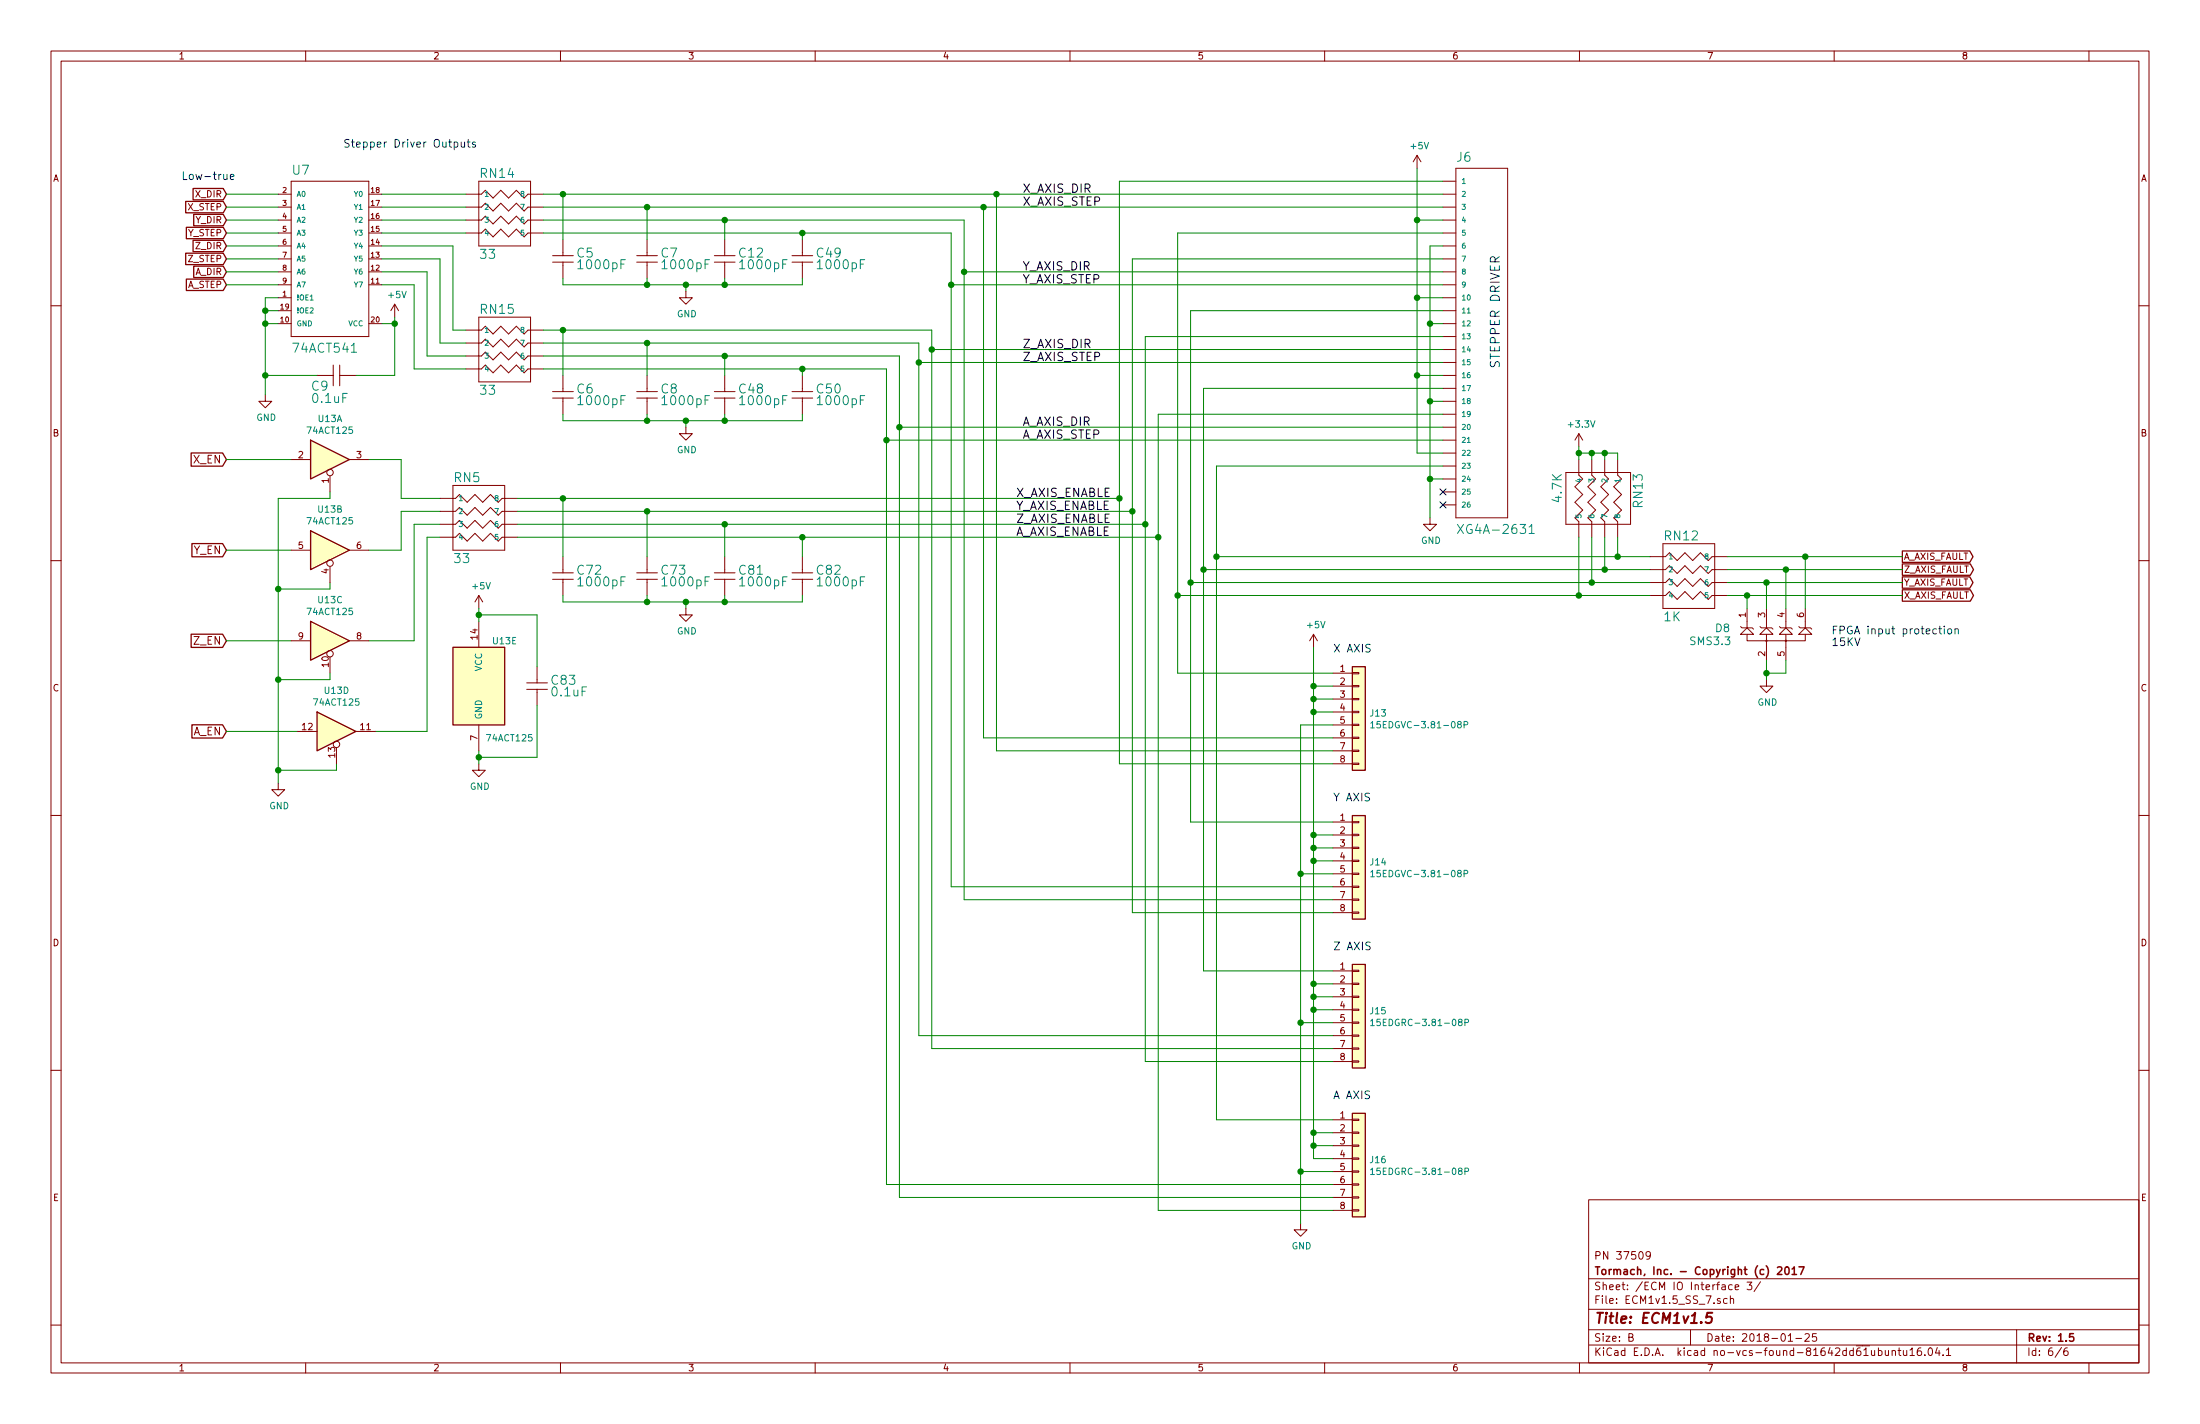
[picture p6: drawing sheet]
<svg xmlns="http://www.w3.org/2000/svg" width="432mm" height="279mm" viewBox="0 0 432 279" stroke-linecap="round" stroke-linejoin="round" font-family="sans-serif">
<g fill="none" stroke="#840000" stroke-width=".2">
<path d="M10 10h411.8v259.4h-411.8zM12 12h407.8v255.4h-407.8zM60 10v2M110 10v2M160 10v2M210 10v2M260 10v2M310 10v2M360 10v2M410 10v2M54.6 38.1h2.5M57.1 35.6h15.3v30.4h-15.3z"/>
<path d="M72.4 38.1h2.5M91.4 38.1h3.1l.7-.8 1.6 1.6 1.5-1.6 1.5 1.6 1.5-1.6 1.6 1.6 .7-.8h3.1M94 35.6h10.1v12.7h-10.1zM278.1 30.5l-.7 1.3M278.1 30.5v2.5M278.1 30.5l.8 1.3M283.2 35.6h2.5M283.2 38.1h2.5M285.7 33h10.2v68.6h-10.2zM10 60h2M54.6 40.6h2.5M54.6 43.2h2.5"/>
<path d="M54.6 45.7h2.5M54.6 48.3h2.5M54.6 50.8h2.5M54.6 53.3h2.5M54.6 55.9h2.5M54.6 58.4h2.5M72.4 40.6h2.5M72.4 43.2h2.5M72.4 45.7h2.5M72.4 48.3h2.5M72.4 50.8h2.5M72.4 53.3h2.5"/>
<path d="M72.4 55.9h2.5M77.5 59.7l-.8 1.3M77.5 59.7v2.5M77.5 59.7l.7 1.3M91.4 40.6h3.1l.7-.7 1.6 1.5 1.5-1.5 1.5 1.5 1.5-1.5 1.6 1.5 .7-.8h3.1M91.4 43.2h3.1l.7-.8 1.6 1.5 1.5-1.5 1.5 1.5 1.5-1.5 1.6 1.5 .7-.7h3.1M91.4 45.7h3.1l.7-.7 1.6 1.5 1.5-1.5 1.5 1.5 1.5-1.5 1.6 1.5 .7-.8h3.1M108.5 51.4h4M108.5 50.2h4M110.5 47v3.2M110.5 51.4v3.2M125 51.4h4"/>
<path d="M125 50.2h4M127 47v3.2M127 51.4v3.2M134.6 57.2v1.2h1.3l-1.3 1.3-1.3-1.3h1.3M140.2 51.4h4.1M140.2 50.2h4.1M142.2 47v3.2M142.2 51.4v3.2M155.4 51.4h4.1M155.4 50.2h4.1M157.5 47v3.2M157.5 51.4v3.2"/>
<path d="M283.2 40.6h2.5M283.2 43.2h2.5M283.2 45.7h2.5M283.2 48.3h2.5M283.2 50.8h2.5M283.2 53.3h2.5M283.2 55.9h2.5M283.2 58.4h2.5M419.8 60h2M52.1 77.5v1.2h1.2l-1.2 1.3-1.3-1.3h1.3M54.6 61h2.5M54.6 63.5h2.5"/>
<path d="M62.2 73.7h3.2M65.4 71.6v4.1M66.7 71.6v4.1M66.7 73.7h3.1M72.4 63.5h2.5M91.4 72.4h3.1l.7-.8 1.6 1.6 1.5-1.6 1.5 1.6 1.5-1.6 1.6 1.6 .7-.8h3.1M91.4 69.9h3.1l.7-.8 1.6 1.5 1.5-1.5 1.5 1.5 1.5-1.5 1.6 1.5 .7-.7h3.1M91.4 67.3h3.1l.7-.8 1.6 1.6 1.5-1.6 1.5 1.6 1.5-1.6 1.6 1.6 .7-.8h3.1M91.4 64.8h3.1l.7-.8 1.6 1.5 1.5-1.5 1.5 1.5 1.5-1.5 1.6 1.5 .7-.7h3.1M94 62.2h10.1v12.7h-10.1zM108.5 78.1h4M108.5 76.8h4"/>
<path d="M110.5 73.7v3.1M110.5 78.1v3.2M125 78.1h4M125 76.8h4M127 73.7v3.1M127 78.1v3.2M140.2 78.1h4.1M140.2 76.8h4.1M142.2 73.7v3.1M142.2 78.1v3.2M155.4 78.1h4.1M155.4 76.8h4.1"/>
<path d="M157.5 73.7v3.1M157.5 78.1v3.2M283.2 73.7h2.5M283.2 61h2.5M283.2 63.5h2.5M283.2 66h2.5M283.2 68.6h2.5M283.2 71.1h2.5M283.2 76.2h2.5M283.2 78.7h2.5M57.1 90.2h3.9M64.8 93.3v3.2"/>
<path d="M68.6 90.2h3.8M86.4 97.8h3l.8-.8 1.5 1.6 1.5-1.6 1.5 1.6 1.6-1.6 1.5 1.6 .8-.8h3M88.9 95.3h10.2v12.7h-10.2zM134.6 83.8v1.3h1.3l-1.3 1.3-1.3-1.3h1.3M283.2 83.8h2.5M283.2 86.4h2.5M283.2 88.9h2.5M283.2 91.4h2.5M283.2 94h2.5M283.2 96.5h2.5M283.2 99.1h2.5M283.2 81.3h2.5"/>
<path d="M307.3 92.7h12.7v10.2h-12.7zM309.9 85.1v2.5M309.9 90.2v3l.7 .8-1.5 1.5 1.5 1.5-1.5 1.6 1.5 1.5-1.5 1.5 .8 .8v3M309.9 85.1l-.8 1.3M309.9 85.1l.7 1.3M312.4 90.2v3l.8 .8-1.5 1.5 1.5 1.5-1.5 1.6 1.5 1.5-1.5 1.5 .7 .8v3M315 90.2v3l.7 .8-1.5 1.5 1.5 1.5-1.5 1.6 1.5 1.5-1.5 1.5 .8 .8v3M317.5 90.2v3l.8 .8-1.6 1.5 1.6 1.5-1.6 1.6 1.6 1.5-1.6 1.5 .8 .8v3M10 110h2M57.1 108h3.9M64.8 111.1v3.2M68.6 108h3.8"/>
<path d="M86.4 102.9h3l.8-.8 1.5 1.5 1.5-1.5 1.5 1.5 1.6-1.5 1.5 1.5 .8-.7h3M86.4 105.4h3l.8-.8 1.5 1.6 1.5-1.6 1.5 1.6 1.6-1.6 1.5 1.6 .8-.8h3M86.4 100.3h3l.8-.7 1.5 1.5 1.5-1.5 1.5 1.5 1.6-1.5 1.5 1.5 .8-.8h3M94 116.8v2.6M94 116.8l-.8 1.3M94 116.8l.7 1.3M108.5 113.7h4M108.5 112.4h4M110.5 109.2v3.2M110.5 113.7v3.1M125 113.7h4M125 112.4h4"/>
<path d="M127 109.2v3.2M127 113.7v3.1M134.6 119.4v1.3h1.3l-1.3 1.2-1.3-1.2h1.3M140.2 113.7h4.1M140.2 112.4h4.1M142.2 109.2v3.2M142.2 113.7v3.1M155.4 113.7h4.1M155.4 112.4h4.1M157.5 109.2v3.2M157.5 113.7v3.1M280.7 101.6v1.3h1.2l-1.2 1.2-1.3-1.2h1.3"/>
<path d="M323.8 116.8h3.1l.8-.7 1.5 1.5 1.5-1.5 1.5 1.5 1.6-1.5 1.5 1.5 .7-.8h3.1M323.8 114.3h3.1l.8-.8 1.5 1.6 1.5-1.6 1.5 1.6 1.6-1.6 1.5 1.6 .7-.8h3.1M323.8 111.8h3.1l.8-.8 1.5 1.5 1.5-1.5 1.5 1.5 1.6-1.5 1.5 1.5 .7-.7h3.1M323.8 109.2h3.1l.8-.7 1.5 1.5 1.5-1.5 1.5 1.5 1.6-1.5 1.5 1.5 .7-.8h3.1M326.4 106.7h10.1v12.7h-10.1zM342.9 119.4v3.8M346.7 119.4v3.8M350.5 119.4v3.8M354.3 119.4v3.8M419.8 110h2M57.1 125.7h3.9M64.8 128.9v3.2"/>
<path d="M68.6 125.7h3.8M94 121.9v5.1M103.4 135.3h4M103.4 134h4M105.4 130.8v3.2M105.4 135.3v3.1M257.8 124.5l-.8 1.2M257.8 124.5v2.5M257.8 124.5l.8 1.2M261.6 132.1h3.8M261.6 134.6h3.8M261.6 137.2h3.8"/>
<path d="M261.6 139.7h3.8M265.4 139.6h1.3v.2h-1.3zM265.4 137h1.3v.3h-1.3zM265.4 134.5h1.3v.2h-1.3zM265.4 132h1.3v.2h-1.3zM341.6 122.9l.3 .3h1M342.9 123.2h1l.3 .2M342.9 123.2l1.3 1.3h-2.6zM342.9 124.5v1.2h11.4v-1.2M345.4 122.9l.3 .3h1M346.7 123.2h1l.3 .2M346.7 123.2l1.3 1.3h-2.6z"/>
<path d="M346.7 133.4v1.2h1.3l-1.3 1.3-1.3-1.3h1.3M346.7 124.5v5M349.2 122.9l.3 .3h1M350.5 123.2h1l.3 .2M350.5 123.2l1.3 1.3h-2.6zM350.5 124.5v5M353.1 122.9l.2 .3h1M354.3 123.2h1l.3 .2M354.3 123.2l1.3 1.3h-2.5zM10 160h2M54.6 153.7v1.2h1.3l-1.3 1.3-1.3-1.3h1.3M58.4 143.5h3.8"/>
<path d="M66 146.7v3.2M69.8 143.5h3.9M94 149.9v1.2h1.2l-1.2 1.3-1.3-1.3h1.3M94 142.2v5.1M261.6 142.2h3.8M261.6 144.8h3.8M261.6 147.3h3.8M261.6 149.9h3.8M265.4 149.7h1.3v.3h-1.3zM265.4 147.2h1.3v.2h-1.3zM265.4 144.7h1.3v.2h-1.3zM265.4 142.1h1.3v.3h-1.3z"/>
<path d="M419.8 160h2M261.6 161.3h3.8M261.6 163.8h3.8M261.6 166.4h3.8M261.6 168.9h3.8M261.6 171.5h3.8M261.6 174h3.8M261.6 176.5h3.8M261.6 179.1h3.8M265.4 178.9h1.3v.3h-1.3zM265.4 176.4h1.3v.3h-1.3zM265.4 173.9h1.3v.2h-1.3z"/>
<path d="M265.4 171.3h1.3v.3h-1.3zM265.4 168.8h1.3v.2h-1.3zM265.4 166.2h1.3v.3h-1.3zM265.4 163.7h1.3v.3h-1.3zM265.4 161.2h1.3v.2h-1.3zM261.6 190.5h3.8M261.6 193h3.8M261.6 195.6h3.8M261.6 198.1h3.8M265.4 198h1.3v.2h-1.3zM265.4 195.5h1.3v.2h-1.3zM265.4 192.9h1.3v.3h-1.3z"/>
<path d="M265.4 190.4h1.3v.2h-1.3zM10 210h2M261.6 200.7h3.8M261.6 203.2h3.8M261.6 205.7h3.8M261.6 208.3h3.8M261.6 219.7h3.8M265.4 208.2h1.3v.2h-1.3zM265.4 205.6h1.3v.3h-1.3zM265.4 203.1h1.3v.2h-1.3zM265.4 200.5h1.3v.3h-1.3zM265.4 219.6h1.3v.2h-1.3z"/>
<path d="M419.8 210h2M261.6 222.3h3.8M261.6 224.8h3.8M261.6 227.3h3.8M261.6 229.9h3.8M261.6 232.4h3.8M261.6 235h3.8M261.6 237.5h3.8M265.4 237.4h1.3v.2h-1.3zM265.4 234.8h1.3v.3h-1.3zM265.4 232.3h1.3v.2h-1.3zM265.4 229.7h1.3v.3h-1.3z"/>
<path d="M265.4 227.2h1.3v.3h-1.3zM265.4 224.7h1.3v.2h-1.3zM265.4 222.1h1.3v.3h-1.3zM311.8 235.4h108v32h-108zM10 260h2M255.3 240v1.3h1.2l-1.2 1.3-1.3-1.3h1.3M311.8 256.9h108M311.8 250.9h108M323.9 246.2l-.3 .3-.4-.1-.1-.2 .1-.6h.4l.2 .1a1.19 1.19 0 0 1-.2 1.3l-.4 .1M339 254.8h-.4l-.3 .2 .1 .7h.6M339.6 254.9l.3-.1h.3l.1 1M339.6 254.3v1.5"/>
<path d="M340 252.1h-.5l-.2 .2v.6l.2 .2 .5-.1M340.6 252.6l.7-.2-.1-.3h-.4l-.2 .2v.7h.6M342.9 251.6h.9l-.5 .5 .5 .2v.6l-.2 .2-.7-.2M345.5 251.5l-1.2 1.9M419.8 260h2M60 267.4v2M110 267.4v2M160 267.4v2M210 267.4v2M260 267.4v2M310 267.4v2M311.8 263.9h108"/>
<path d="M311.8 260.9h108M319.7 262.4l.7-.1 .1-.2-.1-.4h-.7v1.5h.6l.2-.2 .1-.3-.4-.3M331.8 260.9v3M351 263.2h.8M352.5 262.6h1.1M354.3 261.8l.5-.1 .3 .1v.3l-.9 1.1h.9M356.5 261.7h-.7l-.1 .7 .2-.1h.5l.2 .2-.1 .5-.2 .2-.6-.2M360 267.4v2M368.7 265h.4l.3 .3-.1 .5-.2 .2-.4-.1M368.7 264.5v1.5M370 265l.1 .9 .4 .1 .2-.2M370.7 265v1"/>
<path d="M371.4 265.1v-.1a.37 .37 0 0 1 .6 .2v.8M371.4 265v1M372.5 265h.6M372.7 264.5v1.3l.4 .2M373.6 265v.8a.39 .39 0 0 0 .6 0M374.2 265v1M374.9 264.9l.4-.4v1.5M374.9 266h.8M377 264.5h-.4a1.11 1.11 0 0 0-.1 1.4l.4 .1 .2-.2 .1-.5-.3-.3-.4 .1-.2 .2M377.8 265.8v.2M378.6 264.6l.2-.1a.86 .86 0 0 1 .1 1.5 .79 .79 0 0 1-.3-1.4zM380.2 264.4l-.3 1.1h.9"/>
<path d="M380.6 265v1M381.4 265.8v.2M382 264.9l.4-.4v1.5M382 266h.9M395.8 260.9v6.5M404.6 264.4l-1.2 1.9M405.8 264.5h-.4a.96 .96 0 0 0 0 1.5l.4-.2 .1-.5-.3-.3-.4 .1-.1 .2M410 267.4v2"/>
<circle cx="64.8" cy="92.7" r=".63"/>
<circle cx="64.8" cy="110.5" r=".63"/>
<circle cx="64.8" cy="128.3" r=".63"/>
<circle cx="346.7" cy="125.7" r=".13"/>
<circle cx="350.5" cy="125.7" r=".13"/>
<circle cx="66" cy="146" r=".63"/>
</g>
<path d="M348.9 248.7l.6-.1 .2 .4-.9 1.1h.9M350.4 248.7l.4-.1a.94 .94 0 0 1 0 1.5l-.4-.3zM351.7 249l.5-.4v1.5M351.7 250.1h.9M353.1 248.6h1l-.7 1.5M407 261.7h-.8v.7l.2-.1h.5l.1 .2v.5l-.2 .2-.6-.2" fill="none" stroke="#840000" stroke-width=".3"/>
<path d="M336.1 257.6h-1l-.2 .9 .3-.2 .7 .1 .1 .3-.2 .7a.8 .8 0 0 1-1 0" fill="none" stroke="#840000" stroke-width=".41"/>
<g fill="none" stroke="#008484" stroke-width=".2">
<path d="M288 61.4h.6M288 86.8h.6M286.1 102.9l1.1 1.8M287.2 102.9l-1.1 1.8M300.1 103.4l.5-.5v1.8M300.1 104.7h1M269 141.9l.4-.3v1.2M269 142.8h.7M287.4 142.2h.6l.1-.2-.1-.3-.6-.1v1.2M269 171.1l.4-.3v1.2M269 172h.7M287.4 171.4h.6l.1-.2-.1-.3-.6-.1v1.2"/>
<path d="M269 200.3l.4-.3v1.2M269 201.2h.7M287.5 200.6l.7-.1v-.4l-.7-.1v1.2M269 229.5l.4-.3v1.3M269 230.5h.7M287.5 229.8l.7-.1v-.4l-.7-.1v1.3"/>
</g>
<g fill="none" stroke="#840000" stroke-width=".25">
<path d="M36.4 39.5h7.4l.6 1.1-.6 1.2h-7.4zM37.9 37h5.9l.6 1.1-.6 1.1h-5.9zM36.4 49.7h7.4l.6 1.1-.6 1.1h-7.4zM36.6 54.8h7.2l.6 1.1-.6 1.1h-7.2zM36.6 44.6h7.2l.6 1.1-.6 1.1h-7.2zM37.9 47.1h5.9l.6 1.2-.6 1.1h-5.9zM38 52.2h5.8l.6 1.1-.6 1.2h-5.8zM38 42.1h5.8l.6 1.1-.6 1.1h-5.8zM37.5 88.9h6.2l.7 1.3-.7 1.3h-6.2zM61 86.4l7.6 3.8-7.6 3.8zM37.7 106.7h6l.7 1.3-.7 1.2h-6zM61 104.1l7.6 3.9-7.6 3.8z"/>
<path d="M373.4 115.7h13.3l.6 1.1-.6 1.2h-13.3zM373.4 113.2h13.2l.6 1.1-.6 1.1h-13.2zM373.4 110.6h13.3l.6 1.2-.6 1.1h-13.3zM373.4 108.1h13.2l.6 1.1-.6 1.1h-13.2zM37.5 124.4h6.2l.7 1.3-.7 1.3h-6.2zM61 121.9l7.6 3.8-7.6 3.8zM62.2 139.7l7.6 3.8-7.6 3.8zM88.9 127h10.2v15.2h-10.2zM265.4 130.8h2.6v20.3h-2.6zM37.7 142.2h6l.7 1.3-.7 1.3h-6zM265.4 160h2.6v20.3h-2.6zM265.4 189.2h2.6v20.4h-2.6z"/>
<path d="M265.4 218.4h2.6v20.4h-2.6z"/>
</g>
<path d="M282.6 95.9l1.2 1.2M282.6 98.5l1.2 1.2M283.8 95.9l-1.2 1.2M283.8 98.5l-1.2 1.2" fill="none" stroke="#000084" stroke-width=".2"/>
<g fill="none" stroke="#0000c2" stroke-width=".2">
<path d="M43.9 34.2v.8a.37 .37 0 0 0 .3 .2 .37 .37 0 0 0 .4-.1M44.6 34.2v1M45.2 34.7l.7-.1-.1-.3-.4-.1-.2 .2 .1 .8h.5M89.2 27.9h.4l.3 .2-.2 .7h-.5M90.5 27.9v.8a.37 .37 0 0 0 .3 .2 .37 .37 0 0 0 .4-.2M91.2 27.9v1M91.7 27.9h.6M91.9 27.4v1.3l.4 .2M93.3 27.9h-.4l-.2 .2 .1 .2 .5 .1v.4h-.6M380.5 123.4h.6M380.7 122.9v1.3l.4 .2M381.6 122.9v.1"/>
<path d="M381.6 123.4v1M382.3 123.5l.5-.1 .3 .2v.5l-.3 .3-.4-.1-.1-.2zM383.7 123.5l.2-.1h.4l.1 1M383.7 123.4v1"/>
</g>
<g fill="none" stroke="#008400" stroke-width=".2">
<path d="M44.4 38.1h10.2M74.9 38.1h16.5M106.7 38.1h176.5M110.5 38.1v8.9M195.6 38.1v109.2h66M278.1 33v55.9h5.1M283.2 35.6h-63.5v114.3h41.9M44.4 53.3h10.2M44.4 55.9h10.2M44.4 40.6h10.2M44.4 43.2h10.2M44.4 45.7h10.2"/>
<path d="M44.4 48.3h10.2M44.4 50.8h10.2M54.6 58.4h-2.5v19.1M74.9 53.3h8.9v16.6h7.6M74.9 55.9h6.4v16.5h10.1M74.9 40.6h16.5M74.9 43.2h16.5M74.9 45.7h16.5M74.9 48.3h14v16.5h2.5M74.9 50.8h11.5v16.5h5M106.7 40.6h176.5M106.7 43.2h82.5v133.3h72.4"/>
<path d="M106.7 45.7h80v128.3h74.9M110.5 54.6v1.3h47v-1.3M127 40.6v6.4M127 54.6v1.3M134.6 55.9v1.3M142.2 43.2v3.8M142.2 54.6v1.3M157.5 45.7v1.3M186.7 55.9h96.5M189.2 53.3h94M193 40.6v104.2h68.6M278.1 43.2h5.1"/>
<path d="M278.1 58.4h5.1M283.2 45.7h-52.1v86.4h30.5M283.2 48.3h-2.5v53.3M283.2 50.8h-61v128.3h39.4M52.1 73.7h10.1M52.1 63.5h2.5M52.1 61h2.5M74.9 63.5h2.6M77.5 62.2v11.5h-7.7M106.7 64.8h76.2v140.9h78.7M106.7 67.3h73.6v135.9h81.3M106.7 69.9h69.8v165.1h85.1"/>
<path d="M106.7 72.4h67.3v160h87.6M110.5 64.8v8.9M127 67.3v6.4M142.2 69.9v3.8M157.5 72.4v1.3M180.3 71.1h102.9M182.9 68.6h100.3M278.1 73.7h5.1M280.7 63.5h2.5M280.7 78.7h2.5M283.2 61h-49.5v100.3h27.9M283.2 76.2h-47v114.3h25.4"/>
<path d="M283.2 66h-58.4v142.3h36.8M44.4 90.2h12.7M64.8 96.5v1.3h-10.2v55.9M72.4 90.2h6.3v7.6h7.7M101.6 97.8h118.1M110.5 81.3v1.3h47v-1.3M110.5 97.8v11.4M127 81.3v1.3M134.6 82.6v1.2M142.2 81.3v1.3M174 86.4h109.2M176.5 83.8h106.7"/>
<path d="M280.7 94h2.5M283.2 91.4h-44.4v128.3h22.8M283.2 81.3h-55.9v156.2h34.3M309.9 88.9h7.6v1.3M309.9 87.6v2.6M312.4 88.9v1.3M315 88.9v1.3M44.4 108h12.7M64.8 114.3v1.3h-10.2M86.4 105.4h-2.6v38.1h-10.1M86.4 102.9h-5.1v22.8h-8.9M86.4 100.3h-7.7v7.7h-6.3"/>
<path d="M94 119.4v2.5M101.6 100.3h120.6M101.6 102.9h123.2M101.6 105.4h125.7M110.5 116.8v1.3h47v-1.3M127 100.3v8.9M127 116.8v1.3M134.6 118.1v1.3M142.2 102.9v6.3M142.2 116.8v1.3M157.5 105.4v3.8M231.1 116.8h92.7"/>
<path d="M233.7 114.3h90.1M236.2 111.8h87.6M238.8 109.2h85M309.9 105.4v11.4M312.4 105.4v8.9M315 105.4v6.4M317.5 105.4v3.8M339.1 109.2h34.3M339.1 111.8h34.3M339.1 114.3h34.3M339.1 116.8h34.3M342.9 116.8v2.6"/>
<path d="M346.7 114.3v5.1M350.5 111.8v7.6M354.3 109.2v10.2M44.4 125.7h12.7M64.8 132.1v1.3h-10.2M94 120.7h11.4v10.1M105.4 138.4v10.2h-11.4M257.8 127v100.3h3.8M257.8 139.7h3.8M257.8 137.2h3.8M257.8 134.6h3.8M346.7 129.5v3.9"/>
<path d="M350.5 129.5v2.6h-3.8M44.4 143.5h14M66 149.9v1.2h-11.4M94 147.3v2.6M261.6 142.2h-6.3v97.8M255.3 171.5h6.3M257.8 168.9h3.8M257.8 166.4h3.8M257.8 163.8h3.8M257.8 193h3.8M257.8 195.6h3.8M257.8 198.1h3.8"/>
<path d="M255.3 200.7h6.3M255.3 229.9h6.3M257.8 224.8h3.8M257.8 222.3h3.8"/>
</g>
<g fill="#008400" stroke="#008400" stroke-width=".25">
<circle cx="52.1" cy="63.5" r=".51"/>
<circle cx="52.1" cy="73.7" r=".51"/>
<circle cx="317.5" cy="109.2" r=".51"/>
<circle cx="278.1" cy="43.2" r=".51"/>
<circle cx="278.1" cy="58.4" r=".51"/>
<circle cx="278.1" cy="73.7" r=".51"/>
<circle cx="280.7" cy="94" r=".51"/>
<circle cx="280.7" cy="78.7" r=".51"/>
<circle cx="280.7" cy="63.5" r=".51"/>
<circle cx="346.7" cy="132.1" r=".51"/>
<circle cx="127" cy="55.9" r=".51"/>
<circle cx="142.2" cy="55.9" r=".51"/>
<circle cx="134.6" cy="55.9" r=".51"/>
<circle cx="127" cy="82.6" r=".51"/>
<circle cx="142.2" cy="82.6" r=".51"/>
<circle cx="134.6" cy="82.6" r=".51"/>
<circle cx="110.5" cy="64.8" r=".51"/>
<circle cx="127" cy="67.3" r=".51"/>
<circle cx="142.2" cy="69.9" r=".51"/>
<circle cx="157.5" cy="72.4" r=".51"/>
<circle cx="110.5" cy="38.1" r=".51"/>
<circle cx="127" cy="40.6" r=".51"/>
<circle cx="142.2" cy="43.2" r=".51"/>
<circle cx="157.5" cy="45.7" r=".51"/>
<circle cx="52.1" cy="61" r=".51"/>
<circle cx="77.5" cy="63.5" r=".51"/>
<circle cx="342.9" cy="116.8" r=".51"/>
<circle cx="346.7" cy="114.3" r=".51"/>
<circle cx="350.5" cy="111.8" r=".51"/>
<circle cx="354.3" cy="109.2" r=".51"/>
<circle cx="315" cy="111.8" r=".51"/>
<circle cx="312.4" cy="114.3" r=".51"/>
<circle cx="309.9" cy="116.8" r=".51"/>
<circle cx="315" cy="88.9" r=".51"/>
<circle cx="312.4" cy="88.9" r=".51"/>
<circle cx="309.9" cy="88.9" r=".51"/>
<circle cx="127" cy="118.1" r=".51"/>
<circle cx="142.2" cy="118.1" r=".51"/>
<circle cx="134.6" cy="118.1" r=".51"/>
<circle cx="110.5" cy="97.8" r=".51"/>
<circle cx="127" cy="100.3" r=".51"/>
<circle cx="142.2" cy="102.9" r=".51"/>
<circle cx="157.5" cy="105.4" r=".51"/>
<circle cx="54.6" cy="151.1" r=".51"/>
<circle cx="54.6" cy="115.6" r=".51"/>
<circle cx="54.6" cy="133.4" r=".51"/>
<circle cx="94" cy="120.7" r=".51"/>
<circle cx="94" cy="148.6" r=".51"/>
<circle cx="257.8" cy="224.8" r=".51"/>
<circle cx="257.8" cy="222.3" r=".51"/>
<circle cx="257.8" cy="193" r=".51"/>
<circle cx="257.8" cy="195.6" r=".51"/>
<circle cx="257.8" cy="198.1" r=".51"/>
<circle cx="257.8" cy="168.9" r=".51"/>
<circle cx="257.8" cy="166.4" r=".51"/>
<circle cx="257.8" cy="163.8" r=".51"/>
<circle cx="257.8" cy="139.7" r=".51"/>
<circle cx="257.8" cy="137.2" r=".51"/>
<circle cx="257.8" cy="134.6" r=".51"/>
<circle cx="219.7" cy="97.8" r=".51"/>
<circle cx="222.3" cy="100.3" r=".51"/>
<circle cx="224.8" cy="102.9" r=".51"/>
<circle cx="227.3" cy="105.4" r=".51"/>
<circle cx="195.6" cy="38.1" r=".51"/>
<circle cx="189.2" cy="53.3" r=".51"/>
<circle cx="182.9" cy="68.6" r=".51"/>
<circle cx="176.5" cy="83.8" r=".51"/>
<circle cx="193" cy="40.6" r=".51"/>
<circle cx="186.7" cy="55.9" r=".51"/>
<circle cx="180.3" cy="71.1" r=".51"/>
<circle cx="174" cy="86.4" r=".51"/>
<circle cx="231.1" cy="116.8" r=".51"/>
<circle cx="233.7" cy="114.3" r=".51"/>
<circle cx="236.2" cy="111.8" r=".51"/>
<circle cx="238.8" cy="109.2" r=".51"/>
<circle cx="255.3" cy="229.9" r=".51"/>
<circle cx="255.3" cy="200.7" r=".51"/>
<circle cx="255.3" cy="171.5" r=".51"/>
</g>
<g fill="#ffffc2" stroke="#ffffc2" stroke-width=".2">
<path d="M61 86.4l7.6 3.8-7.6 3.8z"/>
<path d="M61 104.1l7.6 3.9-7.6 3.8z"/>
<path d="M61 121.9l7.6 3.8-7.6 3.8z"/>
<path d="M62.2 139.7l7.6 3.8-7.6 3.8z"/>
<path d="M88.9 127h10.2v15.2h-10.2z"/>
<path d="M265.4 130.8h2.6v20.3h-2.6z"/>
<path d="M265.4 160h2.6v20.3h-2.6z"/>
<path d="M265.4 189.2h2.6v20.4h-2.6z"/>
<path d="M265.4 218.4h2.6v20.4h-2.6z"/>
</g>
<text font-size="2.8" fill="#840000" x="312.8" y="259.7">Title: ECM1v1.5</text>
<g font-size="2.5" fill="#008484">
<text x="57.5" y="34.3">U7</text>
<text x="94.4" y="34.9">RN14</text>
<text x="286" y="31.8">J6</text>
<text x="94.4" y="50.8">33</text>
<text x="113.3" y="50.5">C5</text>
<text x="113.8" y="52.8">1000pF</text>
<text x="129.8" y="50.5">C7</text>
<text x="130.3" y="52.8">1000pF</text>
<text x="145.2" y="50.5">C12</text>
<text x="145.5" y="52.8">1000pF</text>
<text x="160.4" y="50.5">C49</text>
<text x="160.8" y="52.8">1000pF</text>
<text x="94.4" y="61.6">RN15</text>
<text x="57.8" y="69.2">74ACT541</text>
<text x="61.2" y="76.7">C9</text>
<text x="94.4" y="77.5">33</text>
<text x="113.3" y="77.2">C6</text>
<text x="129.8" y="77.2">C8</text>
<text x="145.2" y="77.2">C48</text>
<text x="160.4" y="77.2">C50</text>
<text x="61.5" y="79.1">0.1uF</text>
<text x="113.8" y="79.5">1000pF</text>
<text x="130.3" y="79.5">1000pF</text>
<text x="145.5" y="79.5">1000pF</text>
<text x="160.8" y="79.5">1000pF</text>
<text x="89.2" y="94.6">RN5</text>
<text x="306.6" y="98.4" transform="rotate(-90 306.6 98.4)">4.7K</text>
<text x="322.4" y="99.5" transform="rotate(-90 322.4 99.5)">RN13</text>
<text x="287.1" y="104.8">XG4A-2631</text>
<text x="326.8" y="106">RN12</text>
<text x="89.3" y="110.5">33</text>
<text x="113.4" y="112.8">C72</text>
<text x="129.9" y="112.8">C73</text>
<text x="145.2" y="112.8">C81</text>
<text x="160.4" y="112.8">C82</text>
<text x="113.8" y="115.1">1000pF</text>
<text x="130.3" y="115.1">1000pF</text>
<text x="145.5" y="115.1">1000pF</text>
<text x="160.8" y="115.1">1000pF</text>
<text x="326.6" y="121.9">1K</text>
<text x="108.3" y="134.4">C83</text>
<text x="108.5" y="136.7">0.1uF</text>
</g>
<text font-size="2.5" fill="#0000c2" x="294.4" y="72.4" transform="rotate(-90 294.4 72.4)">STEPPER DRIVER</text>
<g font-size="2.3">
<text x="200.7" y="37.8">X_AXIS_DIR</text>
<text x="200.7" y="40.4">X_AXIS_STEP</text>
<text x="200.7" y="53.1">Y_AXIS_DIR</text>
<text x="200.7" y="55.6">Y_AXIS_STEP</text>
<text x="200.7" y="68.3">Z_AXIS_DIR</text>
<text x="200.7" y="70.9">Z_AXIS_STEP</text>
<text x="200.7" y="83.6">A_AXIS_DIR</text>
<text x="200.7" y="86.1">A_AXIS_STEP</text>
<text x="199.4" y="97.5">X_AXIS_ENABLE</text>
<text x="199.4" y="100.1">Y_AXIS_ENABLE</text>
<text x="199.4" y="102.6">Z_AXIS_ENABLE</text>
<text x="199.4" y="105.2">A_AXIS_ENABLE</text>
</g>
<g font-size="2.1" fill="#0000c2">
<text x="67.3" y="29">Stepper Driver Outputs</text>
<text x="35.6" y="35.3">Low-true</text>
<text x="359.4" y="124.5">FPGA input protection</text>
<text x="261.6" y="128">X AXIS</text>
<text x="359.4" y="126.7">15KV</text>
<text x="261.6" y="157.2">Y AXIS</text>
<text x="261.6" y="186.4">Z AXIS</text>
<text x="261.6" y="215.6">A AXIS</text>
</g>
<g font-size="2.1" fill="#840000">
<text x="38" y="90.9">X_EN</text>
<text x="38" y="108.7">Y_EN</text>
<text x="38.1" y="126.5">Z_EN</text>
<text x="37.9" y="144.3">A_EN</text>
<text x="312.8" y="250.1">Tormach, Inc. - Copyright (c) 2017</text>
<text x="312.8" y="247.1">PN 37509</text>
<text x="312.8" y="255.8">File: ECM1v1.5_SS_7.sch</text>
<text x="312.8" y="253.1">Sheet: /ECM IO Interface 3/</text>
<text x="312.8" y="263.2">Size: B</text>
<text x="334.8" y="263.2">Date: 2018-01-25</text>
<text x="397.8" y="263.2">Rev: 1.5</text>
<text x="312.8" y="266">KiCad E.D.A. kicad no-vcs-found-81642dd61ubuntu16.04.1</text>
<text x="397.8" y="266">Id: 6/6</text>
</g>
<g font-size="2.1" fill="#008484">
<text x="336.8" y="124">D8</text>
<text x="331.9" y="126.6">SMS3.3</text>
</g>
<g font-size="1.8" fill="#840000">
<text x="35" y="11.6">1</text>
<text x="85" y="11.6">2</text>
<text x="135" y="11.6">3</text>
<text x="185" y="11.6">4</text>
<text x="235" y="11.6">5</text>
<text x="285" y="11.6">6</text>
<text x="335" y="11.6">7</text>
<text x="385" y="11.6">8</text>
<text x="10.4" y="35.6">A</text>
<text x="420.2" y="35.6">A</text>
<text x="36.9" y="41.3">X_STEP</text>
<text x="38.5" y="38.7">X_DIR</text>
<text x="36.9" y="46.4">Y_STEP</text>
<text x="38.5" y="43.8">Y_DIR</text>
<text x="37" y="51.4">Z_STEP</text>
<text x="38.4" y="54">A_DIR</text>
<text x="38.6" y="48.9">Z_DIR</text>
<text x="36.8" y="56.5">A_STEP</text>
<text x="10.4" y="85.6">B</text>
<text x="58.6" y="89.9">2</text>
<text x="70" y="89.9">3</text>
<text x="420.2" y="85.6">B</text>
<text x="64.5" y="94.8" transform="rotate(-90 64.5 94.8)">1</text>
<text x="58.6" y="107.7">5</text>
<text x="70" y="107.7">6</text>
<text x="64.5" y="112.5" transform="rotate(-90 64.5 112.5)">4</text>
<text x="373.6" y="112.4">Z_AXIS_FAULT</text>
<text x="373.6" y="109.9">A_AXIS_FAULT</text>
<text x="373.6" y="117.5">X_AXIS_FAULT</text>
<text x="373.6" y="114.9">Y_AXIS_FAULT</text>
<text x="58.6" y="125.5">9</text>
<text x="70" y="125.5">8</text>
<text x="93.7" y="125.4" transform="rotate(-90 93.7 125.4)">14</text>
<text x="342.6" y="121.1" transform="rotate(-90 342.6 121.1)">1</text>
<text x="346.5" y="121.1" transform="rotate(-90 346.5 121.1)">3</text>
<text x="350.3" y="121.1" transform="rotate(-90 350.3 121.1)">4</text>
<text x="354.1" y="121.1" transform="rotate(-90 354.1 121.1)">6</text>
<text x="64.5" y="130.8" transform="rotate(-90 64.5 130.8)">10</text>
<text x="263" y="131.8">1</text>
<text x="346.5" y="128.8" transform="rotate(-90 346.5 128.8)">2</text>
<text x="350.3" y="128.8" transform="rotate(-90 350.3 128.8)">5</text>
<text x="10.4" y="135.6">C</text>
<text x="263" y="134.4">2</text>
<text x="263" y="136.9">3</text>
<text x="420.2" y="135.6">C</text>
<text x="59.4" y="143.3">12</text>
<text x="70.8" y="143.3">11</text>
<text x="263" y="139.4">4</text>
<text x="263" y="142">5</text>
<text x="65.8" y="148.6" transform="rotate(-90 65.8 148.6)">13</text>
<text x="93.7" y="145.3" transform="rotate(-90 93.7 145.3)">7</text>
<text x="263" y="144.5">6</text>
<text x="263" y="147.1">7</text>
<text x="263" y="149.6">8</text>
<text x="263" y="161">1</text>
<text x="263" y="163.6">2</text>
<text x="263" y="166.1">3</text>
<text x="263" y="168.7">4</text>
<text x="263" y="171.2">5</text>
<text x="263" y="173.7">6</text>
<text x="263" y="176.3">7</text>
<text x="263" y="178.8">8</text>
<text x="10.4" y="185.6">D</text>
<text x="420.2" y="185.6">D</text>
<text x="263" y="190.2">1</text>
<text x="263" y="192.8">2</text>
<text x="263" y="195.3">3</text>
<text x="263" y="197.9">4</text>
<text x="263" y="200.4">5</text>
<text x="263" y="202.9">6</text>
<text x="263" y="205.5">7</text>
<text x="263" y="208">8</text>
<text x="263" y="219.5">1</text>
<text x="263" y="222">2</text>
<text x="263" y="224.5">3</text>
<text x="263" y="227.1">4</text>
<text x="263" y="229.6">5</text>
<text x="263" y="232.2">6</text>
<text x="10.4" y="235.6">E</text>
<text x="263" y="234.7">7</text>
<text x="263" y="237.2">8</text>
<text x="420.2" y="235.6">E</text>
<text x="35" y="269">1</text>
<text x="85" y="269">2</text>
<text x="135" y="269">3</text>
<text x="185" y="269">4</text>
<text x="235" y="269">5</text>
<text x="285" y="269">6</text>
<text x="335" y="269">7</text>
<text x="385" y="269">8</text>
</g>
<g font-size="1.8" fill="#008484">
<text x="277" y="29.3">+5V</text>
<text x="76.3" y="58.5">+5V</text>
<text x="132.9" y="62.3">GND</text>
<text x="50.3" y="82.6">GND</text>
<text x="62.5" y="82.8">U13A</text>
<text x="308" y="83.9">+3.3V</text>
<text x="60.5" y="85.1">74ACT125</text>
<text x="132.9" y="88.9">GND</text>
<text x="62.5" y="100.6">U13B</text>
<text x="60.5" y="102.9">74ACT125</text>
<text x="278.9" y="106.7">GND</text>
<text x="62.5" y="118.4">U13C</text>
<text x="92.8" y="115.6">+5V</text>
<text x="60.5" y="120.7">74ACT125</text>
<text x="132.9" y="124.5">GND</text>
<text x="256.7" y="123.3">+5V</text>
<text x="94.6" y="131.7" transform="rotate(-90 94.6 131.7)">VCC</text>
<text x="96.8" y="126.4">U13E</text>
<text x="63.8" y="136.1">U13D</text>
<text x="61.8" y="138.5">74ACT125</text>
<text x="94.6" y="141.2" transform="rotate(-90 94.6 141.2)">GND</text>
<text x="269" y="140.6">J13</text>
<text x="270.6" y="142.9">15EDGVC-3.81-08P</text>
<text x="345" y="138.5">GND</text>
<text x="95.7" y="145.5">74ACT125</text>
<text x="92.2" y="155">GND</text>
<text x="52.9" y="158.8">GND</text>
<text x="269" y="169.8">J14</text>
<text x="270.6" y="172.1">15EDGVC-3.81-08P</text>
<text x="269" y="199">J15</text>
<text x="270.6" y="201.3">15EDGRC-3.81-08P</text>
<text x="269" y="228.2">J16</text>
<text x="270.6" y="230.5">15EDGRC-3.81-08P</text>
<text x="253.5" y="245.1">GND</text>
</g>
<g font-size="1.4" fill="#840000">
<text x="55.5" y="37.8">2</text>
<text x="55.5" y="40.4">3</text>
<text x="72.9" y="40.4">17</text>
<text x="72.9" y="37.8">18</text>
<text x="55.5" y="42.9">4</text>
<text x="55.5" y="45.5">5</text>
<text x="72.9" y="45.5">15</text>
<text x="72.9" y="42.9">16</text>
<text x="55.5" y="48">6</text>
<text x="55.5" y="50.5">7</text>
<text x="55.5" y="53.1">8</text>
<text x="72.9" y="53.1">12</text>
<text x="72.9" y="50.5">13</text>
<text x="72.9" y="48">14</text>
<text x="55.5" y="58.2">1</text>
<text x="55.5" y="55.6">9</text>
<text x="72.9" y="55.6">11</text>
<text x="55.1" y="63.2">10</text>
<text x="55.1" y="60.7">19</text>
<text x="72.9" y="63.2">20</text>
</g>
<g font-size="1.4" fill="#008484">
<text x="58.2" y="38.6">A0</text>
<text x="58.2" y="41.1">A1</text>
<text x="69.6" y="41.1">Y1</text>
<text x="69.6" y="38.6">Y0</text>
<text x="95" y="38.6">1</text>
<text x="95" y="41.1">2</text>
<text x="102.3" y="41.1">7</text>
<text x="102.3" y="38.6">8</text>
<text x="286.8" y="36.1">1</text>
<text x="286.8" y="38.6">2</text>
<text x="286.8" y="41.1">3</text>
<text x="58.2" y="43.7">A2</text>
<text x="58.2" y="46.2">A3</text>
<text x="69.6" y="46.2">Y3</text>
<text x="69.6" y="43.7">Y2</text>
<text x="95" y="43.7">3</text>
<text x="95" y="46.2">4</text>
<text x="102.3" y="46.2">5</text>
<text x="102.3" y="43.7">6</text>
<text x="286.8" y="43.7">4</text>
<text x="286.8" y="46.2">5</text>
<text x="58.2" y="48.8">A4</text>
<text x="58.2" y="51.3">A5</text>
<text x="58.2" y="53.8">A6</text>
<text x="69.6" y="53.8">Y6</text>
<text x="69.6" y="51.3">Y5</text>
<text x="69.6" y="48.8">Y4</text>
<text x="286.8" y="48.8">6</text>
<text x="286.8" y="51.3">7</text>
<text x="286.8" y="53.8">8</text>
<text x="58.2" y="58.9">!OE1</text>
<text x="58.2" y="56.4">A7</text>
<text x="69.6" y="56.4">Y7</text>
<text x="286.8" y="56.4">9</text>
<text x="286.8" y="58.9">10</text>
<text x="58.2" y="64">GND</text>
<text x="58.2" y="61.5">!OE2</text>
<text x="68.4" y="64">VCC</text>
<text x="95" y="65.3">1</text>
<text x="102.3" y="65.3">8</text>
<text x="286.8" y="61.5">11</text>
<text x="286.8" y="64">12</text>
<text x="95" y="67.8">2</text>
<text x="95" y="70.4">3</text>
<text x="102.3" y="70.4">6</text>
<text x="102.3" y="67.8">7</text>
<text x="286.8" y="66.5">13</text>
<text x="286.8" y="69.1">14</text>
<text x="286.8" y="71.6">15</text>
<text x="95" y="72.9">4</text>
<text x="102.3" y="72.9">5</text>
<text x="286.8" y="74.2">16</text>
<text x="286.8" y="76.7">17</text>
<text x="286.8" y="79.2">18</text>
<text x="286.8" y="81.8">19</text>
<text x="286.8" y="84.3">20</text>
<text x="286.8" y="86.9">21</text>
<text x="286.8" y="89.4">22</text>
<text x="286.8" y="91.9">23</text>
<text x="286.8" y="94.5">24</text>
<text x="310.4" y="94.5" transform="rotate(-90 310.4 94.5)">4</text>
<text x="312.9" y="94.5" transform="rotate(-90 312.9 94.5)">3</text>
<text x="315.5" y="94.5" transform="rotate(-90 315.5 94.5)">2</text>
<text x="318" y="94.5" transform="rotate(-90 318 94.5)">1</text>
<text x="89.9" y="98.3">1</text>
<text x="89.9" y="100.8">2</text>
<text x="97.3" y="100.8">7</text>
<text x="97.3" y="98.3">8</text>
<text x="286.8" y="97">25</text>
<text x="286.8" y="99.6">26</text>
<text x="310.4" y="101.9" transform="rotate(-90 310.4 101.9)">5</text>
<text x="312.9" y="101.9" transform="rotate(-90 312.9 101.9)">6</text>
<text x="315.5" y="101.9" transform="rotate(-90 315.5 101.9)">7</text>
<text x="318" y="101.9" transform="rotate(-90 318 101.9)">8</text>
<text x="89.9" y="103.4">3</text>
<text x="89.9" y="105.9">4</text>
<text x="97.3" y="105.9">5</text>
<text x="97.3" y="103.4">6</text>
<text x="327.4" y="109.7">1</text>
<text x="327.4" y="112.3">2</text>
<text x="334.7" y="112.3">7</text>
<text x="334.7" y="109.7">8</text>
<text x="327.4" y="114.8">3</text>
<text x="327.4" y="117.3">4</text>
<text x="334.7" y="117.3">5</text>
<text x="334.7" y="114.8">6</text>
</g>
</svg>
